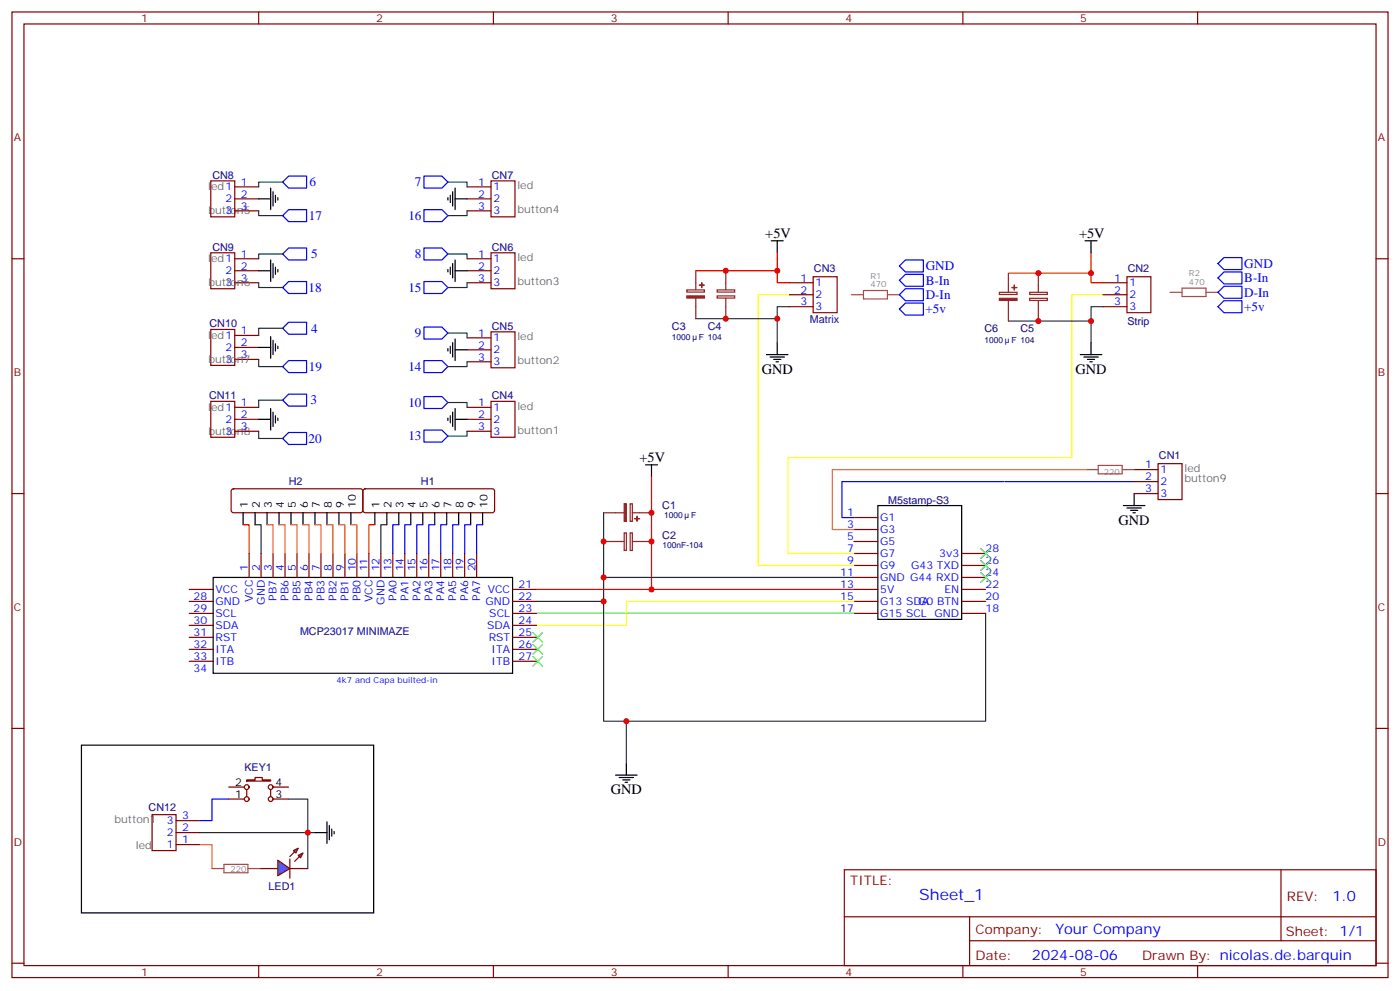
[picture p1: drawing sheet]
<svg xmlns="http://www.w3.org/2000/svg" width="412mm" height="292mm" viewBox="0 0 412 292" stroke-linecap="round" stroke-linejoin="round" font-family="sans-serif">
<g fill="none" stroke="#870000" stroke-width=".35">
<path d="M3.5 3.5h405.4v284.4h-405.4zM7.1 7.1h398.2v277.2h-398.2zM76.2 3.5v3.6M145.3 3.5v3.6M214.5 3.5v3.6M283.6 3.5v3.6M352.8 3.5v3.6M62.1 53.3h7v10.6h-7zM69.1 55h7.1M69.1 58.6h7.1M137.6 55h7M137.6 58.6h7"/>
<path d="M144.6 53.3h7.1v10.6h-7.1zM3.5 76.2h3.6M62.1 74.4h7v10.6h-7zM69.1 76.2h7.1M69.1 79.7h7.1M69.1 62.1h7.1M137.6 76.2h7M137.6 79.7h7M137.6 62.1h7M144.6 74.4h7.1v10.6h-7.1zM405.3 76.2h3.6M62.1 97h7v10.6h-7z"/>
<path d="M69.1 83.3h7.1M69.1 98.8h7.1M137.6 83.3h7M137.6 99.5h7M144.6 97.7h7.1v10.6h-7.1zM232.5 83.3h7M232.5 86.8h7M232.5 90.3h7M239.5 81.5h7.1v10.6h-7.1zM324.9 83.3h7.1M324.9 86.8h7.1M324.9 90.3h7.1"/>
<path d="M332 81.5h7v10.6h-7zM62.1 118.2h7v10.6h-7zM69.1 119.9h7.1M69.1 102.3h7.1M69.1 105.8h7.1M137.6 119.9h7M137.6 103h7M137.6 106.5h7M144.6 118.2h7.1v10.6h-7.1zM69.1 123.5h7.1M69.1 127h7.1M137.6 123.5h7"/>
<path d="M137.6 127h7M334.1 138.3h7M341.1 136.5h7.1v10.6h-7.1zM3.5 145.3h3.6M68.3 144.1l.5-.2h37.4l.5 .2 .2 .5v5.7l-.2 .5-.5 .2h-37.4l-.5-.2-.2-.5v-5.7zM107.1 144.1l.5-.2h37.4l.5 .2 .2 .5v5.7l-.2 .5-.5 .2h-37.4l-.5-.2-.2-.5v-5.7zM251.5 159.5h7.1M251.5 155.9h7.1M251.5 152.4h7.1M334.1 145.3h7M334.1 141.8h7M405.3 145.3h3.6"/>
<path d="M55.7 177.1h7.1M55.7 173.6h7.1M73.4 163v7M76.9 163v7M80.4 163v7M84 163v7M87.5 163v7M91 163v7M94.5 163v7M98.1 163v7M101.6 163v7M105.1 163v7"/>
<path d="M108.7 163v7M112.2 163v7M115.7 163v7M119.2 163v7M122.8 163v7M126.3 163v7M129.8 163v7M133.3 163v7M136.9 163v7M140.4 163v7M151 177.1h7M151 173.6h7"/>
<path d="M251.5 177.1h7.1M251.5 173.6h7.1M251.5 170h7.1M251.5 166.5h7.1M251.5 163h7.1M283.3 177.1h7M283.3 173.6h7M283.3 170h7M283.3 166.5h7M283.3 163h7M55.7 180.6h7.1M55.7 184.1h7.1"/>
<path d="M55.7 187.7h7.1M55.7 191.2h7.1M55.7 194.7h7.1M151 180.6h7M151 184.1h7M151 187.7h7M151 191.2h7M151 194.7h7M251.5 180.6h7.1M283.3 180.6h7M3.5 214.5h3.6M405.3 214.5h3.6"/>
<path d="M67.4 235.3h4.6M67.4 231.8h4.6M72.7 229.7h2.4v-.7h2.2v.7h2.4v.3h-7zM72.7 232.5v2.1M79.7 232.5v2.1M80.4 235.3h4.6M80.4 231.8h4.6M76.6 255.8h5.2M85.4 255.8h5.3M248.7 256.1h156.6v28.2h-156.6zM377.3 256.1v20.9M248.7 270h156.5"/>
<path d="M285.6 277h119.6M285.6 270v14.1M3.5 283.6h3.6M76.2 284.3v3.6M145.3 284.3v3.6M214.5 284.3v3.6M283.6 284.3v3.6M352.8 284.3v3.6M405.3 283.6h3.6"/>
<circle cx="72.7" cy="235.3" r=".71"/>
<circle cx="72.7" cy="231.8" r=".71"/>
<circle cx="79.7" cy="235.3" r=".71"/>
<circle cx="79.7" cy="231.8" r=".71"/>
</g>
<g fill="none" stroke="#000" stroke-width=".35">
<path d="M227.2 70.9h3.5M229 70.9v3.5M319.6 70.9h3.5M321.4 70.9v3.5M225.8 104.4h6.3M226.8 105.1h4.3M227.9 105.8h2.1M228.6 106.5h.7M229 100.9v3.5M318.2 104.4h6.4M319.3 105.1h4.2M320.3 105.8h2.1"/>
<path d="M321 106.5h.7M321.4 100.9v3.5M190.1 136.9h3.6M191.9 136.9v3.5M71.6 151v3.5M75.1 151v3.5M78.7 151v3.5M82.2 151v3.5M85.7 151v3.5M89.3 151v3.5M92.8 151v3.5M96.3 151v3.5"/>
<path d="M99.8 151v3.5M103.4 151v3.5M110.4 151v3.5M113.9 151v3.5M117.5 151v3.5M121 151v3.5M124.5 151v3.5M128.1 151v3.5M131.6 151v3.5M135.1 151v3.5M138.6 151v3.5M142.2 151v3.5"/>
<path d="M258.6 148.9h24.7v33.5h-24.7zM330.9 148.9h6.4M332 149.6h4.2M333 150.3h2.1M333.7 151h.7M334.1 145.3v3.6M62.8 170h88.2v28.3h-88.2zM181.3 228.2h6.4M182.4 229h4.2M183.4 229.7h2.2M184.1 230.4h.8M184.5 224.7v3.5"/>
</g>
<path d="M288.9 165.1l2.8 2.8M288.9 168.6l2.8 2.8M288.9 161.6l2.8 2.8M291.7 165.1l-2.8 2.8M291.7 168.6l-2.8 2.8M291.7 161.6l-2.8 2.8M157 186.3l2.8 2.8M157 189.8l2.8 2.8M157 193.3l2.8 2.8M159.8 186.3l-2.8 2.8M159.8 189.8l-2.8 2.8M159.8 193.3l-2.8 2.8" fill="none" stroke="#3c3" stroke-width=".35"/>
<path d="M232.5 86.8h-9.2v79.7h28.2M324.9 86.8h-9.2v48h-83.6v28.2h19.4M251.5 177.1h-67v7h-26.5" fill="none" stroke="#ff0" stroke-width=".35"/>
<path d="M158 180.6h93.5" fill="none" stroke="#0f0" stroke-width=".35"/>
<path d="M205 79.7h24M229 74.4v8.9h3.5M321.4 74.4v8.9h3.5M297.4 80.4h24M71.6 154.5h1.8v8.5M110.4 154.5h-1.7v8.5M191.9 140.4v33.2h59.6M158 173.6h33.9" fill="none" stroke="#f00" stroke-width=".35"/>
<path d="M205 93.8h24M232.5 90.3h-3.5v10.6M297 94.5h24.4M324.9 90.3h-3.5v10.6M75.1 154.5h1.8v8.5M113.9 154.5h-1.7v8.5M177.8 151v19M158 177.1h19.8v35.3h6.7M251.5 170h-73.7v7.1M290.3 180.6v31.8h-105.8v12.3" fill="none" stroke="#333" stroke-width=".35"/>
<g fill="none" stroke="#00f" stroke-width=".35">
<path d="M85 51.9h5.3v3.5h-5.3l-1.7-1.8zM124.9 51.9h5.3l1.7 1.7-1.7 1.8h-5.3zM85 61.7h5.3v3.6h-5.3l-1.7-1.8zM85 73h5.3v3.6h-5.3l-1.7-1.8zM124.9 73h5.3l1.7 1.8-1.7 1.8h-5.3zM124.9 61.7h5.3l1.7 1.8-1.7 1.8h-5.3zM264.9 78.3l1.8-1.7h5.3v3.5h-5.3zM358.8 77.6l1.7-1.8h5.3v3.6h-5.3zM85 82.9h5.3v3.5h-5.3l-1.7-1.7zM85 94.9h5.3v3.5h-5.3l-1.7-1.7zM124.9 96.3h5.3l1.7 1.8-1.7 1.7h-5.3zM124.9 82.9h5.3l1.7 1.8-1.7 1.7h-5.3z"/>
<path d="M264.9 86.8l1.8-1.8h5.3v3.5h-5.3zM264.9 91l1.8-1.7h5.3v3.5h-5.3zM264.9 82.5l1.8-1.7h5.3v3.5h-5.3zM358.8 81.8l1.7-1.7h5.3v3.5h-5.3zM360.5 84.3h5.3v3.5h-5.3l-1.7-1.7zM360.5 88.5h5.3v3.6h-5.3l-1.7-1.8zM85 106.2h5.3v3.5h-5.3l-1.7-1.8zM85 116.1h5.3v3.5h-5.3l-1.7-1.8zM124.9 116.8h5.3l1.7 1.7-1.7 1.8h-5.3zM124.9 106.2h5.3l1.7 1.7-1.7 1.8h-5.3zM85 127.4h5.3v3.5h-5.3l-1.7-1.8zM117.5 154.5h-1.8v8.5"/>
<path d="M121 154.5h-1.8v8.5M124.5 154.5h-1.7v8.5M128.1 154.5h-1.8v8.5M131.6 154.5h-1.8v8.5M135.1 154.5h-1.8v8.5M138.6 154.5h-1.7v8.5M142.2 154.5h-1.8v8.5M295.6 141.8h-47.6v10.6h3.5M296 141.8h38.1"/>
</g>
<path d="M320 138.3h-74.8v17.6h6.3M78.7 154.5h1.7v8.5M82.2 154.5h1.8v8.5M85.7 154.5h1.8v8.5M89.3 154.5h1.7v8.5M92.8 154.5h1.7v8.5M96.3 154.5h1.8v8.5M99.8 154.5h1.8v8.5M103.4 154.5h1.7v8.5" fill="none" stroke="#f60" stroke-width=".35"/>
<g fill="none" stroke="#8c2424" stroke-width=".35">
<path d="M205 79.7v5.7M213.8 79.7v5.7M202.3 85.4h5.2v.6h-5.2zM205 87.8v6M211.2 87.1h5.2v.7h-5.2zM211.2 85.4h5.2v.6h-5.2zM213.8 87.8v6M294.4 86.1h5.2v.6h-5.2zM297 80.4v5.7M297 88.5v6M303.3 87.8h5.2v.7h-5.2zM303.3 86.1h5.2v.6h-5.2z"/>
<path d="M305.9 80.4v5.7M305.9 88.5v6M177.8 151h6M177.8 159.5h6M183.9 156.9h.6v5.2h-.6zM185.6 148.3h.7v5.2h-.7zM185.6 156.9h.7v5.2h-.7zM186.3 151h5.6M186.3 159.5h5.6"/>
</g>
<g fill="#8c2424" stroke="#8c2424" stroke-width=".35">
<path d="M183.9 148.3h.6v5.2h-.6z"/>
<path d="M187.6 152l.1 1.5z"/>
<path d="M187 152.7l1.4 .1z"/>
<path d="M202.3 87.1h5.2v.7h-5.2z"/>
<path d="M206 84h1.4z"/>
<path d="M206.7 83.3v1.4z"/>
<path d="M294.4 87.8h5.2v.7h-5.2z"/>
<path d="M298.1 84.7h1.4z"/>
<path d="M298.8 84v1.4z"/>
</g>
<path d="M250.8 86.8h3.5M254.4 85.5h7v2.5h-7zM261.5 86.8h3.4M344.7 86.1h3.4M348.2 84.8h7v2.5h-7zM355.3 86.1h3.5M320 138.3h3.4M323.5 137.1h7.1v2.4h-7.1zM330.6 138.3h3.5" fill="none" stroke="#a64a4a" stroke-width=".35"/>
<g fill="#09f" stroke="#870000" stroke-width=".35">
<path d="M87.8 251.9l1.5-.7-.8 1.4z"/>
<path d="M86.4 250.5l1.4-.7-.7 1.4z"/>
</g>
<g fill="#870000" stroke="#870000" stroke-width=".35">
<path d="M88.2 252.2l-1.4 1.4z"/>
<path d="M86.8 250.8l-1.4 1.4z"/>
</g>
<path d="M85.4 252.9v5.7z" fill="#f00" stroke="#870000" stroke-width=".35"/>
<path d="M81.8 253.3l3.6 2.5-3.6 2.1z" fill="#09f" stroke="#870000" stroke-width=".35"/>
<path d="M44.8 239.9h7.1v10.6h-7.1zM51.9 248.7h7M51.9 245.2h7M51.9 241.7h7" fill="none" stroke="#870000" stroke-width=".35"/>
<path d="M58.9 248.7h3.5v7.1" fill="none" stroke="#f60" stroke-width=".35"/>
<path d="M62.4 255.8h3.5M66 254.5h7v2.5h-7zM73.1 255.8h3.5" fill="none" stroke="#a64a4a" stroke-width=".35"/>
<g fill="none" stroke="#000" stroke-width=".35">
<path d="M76.2 58.6h3.5M79.7 55.4v6.3M80.4 56.4v4.3M81.1 57.5v2.1M81.8 58.2v.7M131.9 58.2v.7M132.6 57.5v2.1M133.3 56.4v4.3M134.1 55.4v6.3M134.1 58.6h3.5M76.2 79.7h3.5M79.7 76.6v6.3"/>
<path d="M80.4 77.6v4.2M81.1 78.7v2.1M81.8 79.4v.7M131.9 79.4v.7M132.6 78.7v2.1M133.3 77.6v4.2M134.1 76.6v6.3M134.1 79.7h3.5M79.7 99.1v6.4M134.1 99.8v6.4M76.2 102.3h3.5M80.4 100.2v4.2"/>
<path d="M81.1 101.2v2.2M81.8 102v.7M131.9 102.7v.7M132.6 102v2.1M133.3 100.9v4.2M134.1 103h3.5M76.2 123.5h3.5M79.7 120.3v6.3M80.4 121.4v4.2M81.1 122.4v2.1M81.8 123.1v.7M131.9 123.1v.7"/>
<path d="M132.6 122.4v2.1M133.3 121.4v4.2M134.1 123.5h3.5M134.1 120.3v6.3M24 219.4h86.1v49.4h-86.1zM92.8 245.2h3.5M96.3 242v6.4M97 243.1v4.2M97.7 244.1v2.1M98.4 244.8v.7"/>
</g>
<path d="M85 235.3h5.7v9.9h-31.8M92.8 245.2h-2.1v10.6" fill="none" stroke="#333" stroke-width=".35"/>
<path d="M124.9 126.6h5.3l1.7 1.8-1.7 1.8h-5.3zM67.4 235.3h-5v6.4h-3.5" fill="none" stroke="#00f" stroke-width=".35"/>
<g fill="none" stroke="#008700" stroke-width=".35">
<path d="M83.3 53.6h-7.1v1.4M131.9 53.6h5.7v1.4M76.2 62.1v1.4h7.1M83.3 74.8h-7.1v1.4M131.9 74.8h5.7v1.4M137.6 62.1v1.4h-5.7M76.2 83.3v1.4h7.1M83.3 96.7h-7.1v2.1M131.9 98.1h5.7v1.4M137.6 83.3v1.4h-5.7M76.2 105.8v2.1h7.1M83.3 117.8h-7.1v2.1"/>
<path d="M131.9 118.5h5.7v1.4M137.6 106.5v1.4h-5.7M76.2 127v2.1h7.1M137.6 127v1.4h-5.7"/>
</g>
<g fill="#c00">
<circle cx="184.5" cy="212.4" r=".88"/>
<circle cx="177.8" cy="177.1" r=".88"/>
<circle cx="229" cy="79.7" r=".88"/>
<circle cx="213.8" cy="79.7" r=".88"/>
<circle cx="229" cy="93.8" r=".88"/>
<circle cx="213.8" cy="93.8" r=".88"/>
<circle cx="305.9" cy="94.5" r=".88"/>
<circle cx="305.9" cy="80.4" r=".88"/>
<circle cx="321.4" cy="94.5" r=".88"/>
<circle cx="321.4" cy="80.4" r=".88"/>
<circle cx="191.9" cy="173.6" r=".88"/>
<circle cx="191.9" cy="151" r=".88"/>
<circle cx="191.9" cy="159.5" r=".88"/>
<circle cx="177.8" cy="159.5" r=".88"/>
<circle cx="177.8" cy="170" r=".88"/>
<circle cx="90.7" cy="245.2" r=".88"/>
</g>
<text font-size="4.6" fill="#00f" x="270.8" y="265.1">Sheet_1</text>
<g font-size="4.2">
<text x="225.4" y="70.2">+5V</text>
<text x="317.9" y="70.2">+5V</text>
<text x="224.4" y="110.1">GND</text>
<text x="316.8" y="110.1">GND</text>
<text x="188.4" y="136.2">+5V</text>
<text x="329.5" y="154.5">GND</text>
<text x="179.9" y="233.9">GND</text>
</g>
<g font-size="4.2" fill="#00f">
<text x="392.5" y="265.4">1.0</text>
<text x="310.9" y="274.9">Your Company</text>
<text x="304" y="282.7">2024-08-06</text>
</g>
<g font-size="3.9" fill="#00f">
<text x="91.2" y="54.9">6</text>
<text x="122.2" y="54.9">7</text>
<text x="91" y="64.8">17</text>
<text x="120.3" y="64.8">16</text>
<text x="91.7" y="76">5</text>
<text x="122.2" y="76">8</text>
<text x="272.7" y="83.8">B-In</text>
<text x="272.7" y="79.6">GND</text>
<text x="366.5" y="83.1">B-In</text>
<text x="366.5" y="78.9">GND</text>
<text x="90.9" y="85.9">18</text>
<text x="120.3" y="85.9">15</text>
<text x="272.7" y="88.1">D-In</text>
<text x="366.5" y="87.3">D-In</text>
<text x="272.6" y="92.3">+5v</text>
<text x="366.5" y="91.6">+5v</text>
<text x="91.7" y="97.9">4</text>
<text x="122.2" y="99.3">9</text>
<text x="91" y="109.2">19</text>
<text x="120.3" y="109.2">14</text>
<text x="91.4" y="119.1">3</text>
<text x="120.3" y="119.8">10</text>
<text x="90.9" y="130.4">20</text>
<text x="120.3" y="129.7">13</text>
</g>
<g font-size="3.9" fill="#800">
<text x="250.5" y="260.7">TITLE:</text>
<text x="379.1" y="265.4">REV:</text>
<text x="287.4" y="274.9">Company:</text>
<text x="378.7" y="275.5">Sheet: 1/1</text>
<text x="287.4" y="282.6">Date:</text>
<text x="336.4" y="282.7">Drawn By: nicolas.de.barquin</text>
</g>
<g font-size="3.2" fill="#800">
<text x="41.6" y="6.5">1</text>
<text x="110.8" y="6.5">2</text>
<text x="179.9" y="6.5">3</text>
<text x="249.1" y="6.5">4</text>
<text x="318.2" y="6.5">5</text>
<text x="4.1" y="41.6">A</text>
<text x="405.9" y="41.6">A</text>
<text x="4.1" y="110.8">B</text>
<text x="405.9" y="110.8">B</text>
<text x="4.1" y="179.9">C</text>
<text x="405.9" y="179.9">C</text>
<text x="4.1" y="249.1">D</text>
<text x="405.9" y="249.1">D</text>
<text x="41.6" y="287.3">1</text>
<text x="110.8" y="287.3">2</text>
<text x="179.9" y="287.3">3</text>
<text x="249.1" y="287.3">4</text>
<text x="318.2" y="287.3">5</text>
</g>
<g font-size="3.2" fill="#000080">
<text x="62.6" y="52.6">CN8</text>
<text x="144.9" y="52.6">CN7</text>
<text x="62.6" y="73.8">CN9</text>
<text x="144.9" y="73.8">CN6</text>
<text x="239.8" y="80.2">CN3</text>
<text x="332.2" y="80.2">CN2</text>
<text x="238.6" y="95">Matrix</text>
<text x="332.1" y="95.7">Strip</text>
<text x="61.7" y="96.4">CN10</text>
<text x="144.9" y="97.1">CN5</text>
<text x="197.9" y="97.1">C3</text>
<text x="208.5" y="97.1">C4</text>
<text x="290" y="97.8">C6</text>
<text x="300.6" y="97.8">C5</text>
<text x="61.6" y="117.6">CN11</text>
<text x="144.9" y="117.5">CN4</text>
<text x="341.4" y="135.2">CN1</text>
<text x="85" y="142.9">H2</text>
<text x="124" y="142.9">H1</text>
<text x="261.6" y="148.3">M5stamp-S3</text>
<text x="195.1" y="150">C1</text>
<text x="195.1" y="158.8">C2</text>
<text x="88.4" y="187">MCP23017 MINIMAZE</text>
<text x="72" y="226.9">KEY1</text>
<text x="43.8" y="238.9">CN12</text>
<text x="79.1" y="262.2">LED1</text>
</g>
<g font-size="3.2" fill="#666">
<text x="61.3" y="56">led1</text>
<text x="152.4" y="55.7">led</text>
<text x="61.4" y="63.1">button5</text>
<text x="152.4" y="62.8">button4</text>
<text x="61.3" y="77.2">led1</text>
<text x="152.4" y="76.9">led</text>
<text x="152.4" y="84">button3</text>
<text x="61.4" y="84.3">button6</text>
<text x="61.3" y="99.8">led1</text>
<text x="152.4" y="100.2">led</text>
<text x="61.4" y="106.8">button7</text>
<text x="152.4" y="107.2">button2</text>
<text x="61.3" y="121">led1</text>
<text x="152.4" y="120.6">led</text>
<text x="61.4" y="128">button8</text>
<text x="152.4" y="127.7">button1</text>
<text x="348.9" y="141.8">button9</text>
<text x="348.9" y="139">led</text>
<text x="33.7" y="242.4">button1</text>
<text x="40" y="250.1">led</text>
</g>
<g font-size="3.2" fill="#00f">
<text x="66.4" y="59.6">2</text>
<text x="70.9" y="54.7">1</text>
<text x="70.9" y="58.2">2</text>
<text x="140.9" y="54.7">1</text>
<text x="140.9" y="58.2">2</text>
<text x="145.3" y="56.1">1</text>
<text x="145.3" y="59.6">2</text>
<text x="66.4" y="63.1">3</text>
<text x="70.9" y="61.7">3</text>
<text x="140.9" y="61.7">3</text>
<text x="145.3" y="63.1">3</text>
<text x="70.9" y="75.8">1</text>
<text x="140.9" y="75.8">1</text>
<text x="145.3" y="77.3">1</text>
<text x="66.4" y="80.8">2</text>
<text x="70.9" y="79.4">2</text>
<text x="70.9" y="82.9">3</text>
<text x="140.9" y="79.4">2</text>
<text x="140.9" y="82.9">3</text>
<text x="145.3" y="80.8">2</text>
<text x="235.8" y="82.9">1</text>
<text x="328.2" y="82.9">1</text>
<text x="66.4" y="84.3">3</text>
<text x="145.3" y="84.3">3</text>
<text x="235.8" y="86.4">2</text>
<text x="235.8" y="90">3</text>
<text x="240.2" y="84.3">1</text>
<text x="240.2" y="87.8">2</text>
<text x="328.2" y="86.4">2</text>
<text x="328.2" y="90">3</text>
<text x="332.7" y="84.3">1</text>
<text x="332.7" y="87.8">2</text>
<text x="240.2" y="91.4">3</text>
<text x="332.7" y="91.4">3</text>
<text x="70.9" y="98.4">1</text>
<text x="70.9" y="102">2</text>
<text x="140.9" y="99.1">1</text>
<text x="145.3" y="100.5">1</text>
<text x="66.4" y="103.4">2</text>
<text x="66.4" y="106.9">3</text>
<text x="70.9" y="105.5">3</text>
<text x="140.9" y="102.7">2</text>
<text x="140.9" y="106.2">3</text>
<text x="145.3" y="104.1">2</text>
<text x="145.3" y="107.6">3</text>
<text x="70.9" y="119.6">1</text>
<text x="140.9" y="119.6">1</text>
<text x="66.4" y="124.5">2</text>
<text x="70.9" y="123.1">2</text>
<text x="140.9" y="123.1">2</text>
<text x="145.3" y="121">1</text>
<text x="145.3" y="124.5">2</text>
<text x="66.4" y="128.1">3</text>
<text x="70.9" y="126.6">3</text>
<text x="140.9" y="126.6">3</text>
<text x="145.3" y="128.1">3</text>
<text x="337.4" y="137.9">1</text>
<text x="337.4" y="141.5">2</text>
<text x="341.8" y="139.3">1</text>
<text x="341.8" y="142.9">2</text>
<text x="337.4" y="145">3</text>
<text x="341.8" y="146.4">3</text>
<text x="249.5" y="155.6">3</text>
<text x="249.5" y="152">1</text>
<text x="259.3" y="153.5">G1</text>
<text x="249.5" y="159.1">5</text>
<text x="259.3" y="160.5">G5</text>
<text x="259.3" y="157">G3</text>
<text x="249.5" y="166.2">9</text>
<text x="249.5" y="162.6">7</text>
<text x="259.3" y="167.6">G9</text>
<text x="259.3" y="164">G7</text>
<text x="268.4" y="167.6">G43 TXD</text>
<text x="276.7" y="164">3v3</text>
<text x="290.3" y="166.2">26</text>
<text x="290.3" y="162.6">28</text>
<text x="73" y="168.3" transform="rotate(-90 73 168.3)">1</text>
<text x="76.6" y="168.3" transform="rotate(-90 76.6 168.3)">2</text>
<text x="80.1" y="168.3" transform="rotate(-90 80.1 168.3)">3</text>
<text x="83.6" y="168.3" transform="rotate(-90 83.6 168.3)">4</text>
<text x="87.1" y="168.3" transform="rotate(-90 87.1 168.3)">5</text>
<text x="90.7" y="168.3" transform="rotate(-90 90.7 168.3)">6</text>
<text x="94.2" y="168.3" transform="rotate(-90 94.2 168.3)">7</text>
<text x="97.7" y="168.3" transform="rotate(-90 97.7 168.3)">8</text>
<text x="101.2" y="168.3" transform="rotate(-90 101.2 168.3)">9</text>
<text x="104.8" y="168.3" transform="rotate(-90 104.8 168.3)">10</text>
<text x="108.3" y="168.3" transform="rotate(-90 108.3 168.3)">11</text>
<text x="111.8" y="168.3" transform="rotate(-90 111.8 168.3)">12</text>
<text x="115.4" y="168.3" transform="rotate(-90 115.4 168.3)">13</text>
<text x="118.9" y="168.3" transform="rotate(-90 118.9 168.3)">14</text>
<text x="122.4" y="168.3" transform="rotate(-90 122.4 168.3)">15</text>
<text x="125.9" y="168.3" transform="rotate(-90 125.9 168.3)">16</text>
<text x="129.5" y="168.3" transform="rotate(-90 129.5 168.3)">17</text>
<text x="133" y="168.3" transform="rotate(-90 133 168.3)">18</text>
<text x="136.5" y="168.3" transform="rotate(-90 136.5 168.3)">19</text>
<text x="140.1" y="168.3" transform="rotate(-90 140.1 168.3)">20</text>
<text x="152.8" y="173.2">21</text>
<text x="247.5" y="173.2">13</text>
<text x="247.5" y="169.7">11</text>
<text x="259.3" y="171.1">GND G44 RXD</text>
<text x="290.3" y="173.2">22</text>
<text x="290.3" y="169.7">24</text>
<text x="57" y="176.7">28</text>
<text x="63.5" y="174.6">VCC</text>
<text x="63.5" y="178.2">GND</text>
<text x="74.4" y="177.3" transform="rotate(-90 74.4 177.3)">VCC</text>
<text x="78" y="178" transform="rotate(-90 78 178)">GND</text>
<text x="81.5" y="176.9" transform="rotate(-90 81.5 176.9)">PB7</text>
<text x="85" y="176.9" transform="rotate(-90 85 176.9)">PB6</text>
<text x="88.5" y="176.9" transform="rotate(-90 88.5 176.9)">PB5</text>
<text x="92.1" y="176.9" transform="rotate(-90 92.1 176.9)">PB4</text>
<text x="95.6" y="176.9" transform="rotate(-90 95.6 176.9)">PB3</text>
<text x="99.1" y="176.9" transform="rotate(-90 99.1 176.9)">PB2</text>
<text x="102.7" y="176.9" transform="rotate(-90 102.7 176.9)">PB1</text>
<text x="106.2" y="176.9" transform="rotate(-90 106.2 176.9)">PB0</text>
<text x="109.7" y="177.3" transform="rotate(-90 109.7 177.3)">VCC</text>
<text x="113.2" y="178" transform="rotate(-90 113.2 178)">GND</text>
<text x="116.8" y="176.8" transform="rotate(-90 116.8 176.8)">PA0</text>
<text x="120.3" y="176.8" transform="rotate(-90 120.3 176.8)">PA1</text>
<text x="123.8" y="176.8" transform="rotate(-90 123.8 176.8)">PA2</text>
<text x="127.4" y="176.8" transform="rotate(-90 127.4 176.8)">PA3</text>
<text x="130.9" y="176.8" transform="rotate(-90 130.9 176.8)">PA4</text>
<text x="134.4" y="176.8" transform="rotate(-90 134.4 176.8)">PA5</text>
<text x="137.9" y="176.8" transform="rotate(-90 137.9 176.8)">PA6</text>
<text x="141.5" y="176.8" transform="rotate(-90 141.5 176.8)">PA7</text>
<text x="143" y="178.2">GND</text>
<text x="143.7" y="174.6">VCC</text>
<text x="152.8" y="176.7">22</text>
<text x="247.5" y="176.7">15</text>
<text x="259.3" y="178.2">G13 SDA</text>
<text x="259.3" y="174.6">5V</text>
<text x="270.5" y="178.2">G0 BTN</text>
<text x="278.2" y="174.6">EN</text>
<text x="290.3" y="176.7">20</text>
<text x="57" y="180.3">29</text>
<text x="57" y="183.8">30</text>
<text x="63.5" y="181.7">SCL</text>
<text x="63.5" y="185.2">SDA</text>
<text x="143.5" y="185.2">SDA</text>
<text x="144.1" y="181.7">SCL</text>
<text x="152.8" y="180.3">23</text>
<text x="152.8" y="183.8">24</text>
<text x="247.5" y="180.3">17</text>
<text x="259.3" y="181.7">G15 SCL GND</text>
<text x="290.3" y="180.3">18</text>
<text x="57" y="187.3">31</text>
<text x="57" y="190.9">32</text>
<text x="63.5" y="188.7">RST</text>
<text x="144" y="188.7">RST</text>
<text x="152.8" y="187.3">25</text>
<text x="152.8" y="190.9">26</text>
<text x="57" y="194.4">33</text>
<text x="57" y="197.9">34</text>
<text x="63.5" y="192.3">ITA</text>
<text x="63.5" y="195.8">ITB</text>
<text x="144.8" y="195.8">ITB</text>
<text x="144.8" y="192.3">ITA</text>
<text x="152.8" y="194.4">27</text>
<text x="49.1" y="242.7">3</text>
<text x="53.6" y="244.8">2</text>
<text x="53.6" y="241.3">3</text>
<text x="49.1" y="249.8">1</text>
<text x="49.1" y="246.2">2</text>
<text x="53.6" y="248.4">1</text>
</g>
<g font-size="3.2">
<text x="73" y="149.7" transform="rotate(-90 73 149.7)">1</text>
<text x="76.6" y="149.7" transform="rotate(-90 76.6 149.7)">2</text>
<text x="80.1" y="149.7" transform="rotate(-90 80.1 149.7)">3</text>
<text x="83.6" y="149.7" transform="rotate(-90 83.6 149.7)">4</text>
<text x="87.1" y="149.7" transform="rotate(-90 87.1 149.7)">5</text>
<text x="90.7" y="149.7" transform="rotate(-90 90.7 149.7)">6</text>
<text x="94.2" y="149.7" transform="rotate(-90 94.2 149.7)">7</text>
<text x="97.7" y="149.7" transform="rotate(-90 97.7 149.7)">8</text>
<text x="101.2" y="149.7" transform="rotate(-90 101.2 149.7)">9</text>
<text x="104.8" y="149.7" transform="rotate(-90 104.8 149.7)">10</text>
<text x="111.8" y="149.7" transform="rotate(-90 111.8 149.7)">1</text>
<text x="115.4" y="149.7" transform="rotate(-90 115.4 149.7)">2</text>
<text x="118.9" y="149.7" transform="rotate(-90 118.9 149.7)">3</text>
<text x="122.4" y="149.7" transform="rotate(-90 122.4 149.7)">4</text>
<text x="125.9" y="149.7" transform="rotate(-90 125.9 149.7)">5</text>
<text x="129.5" y="149.7" transform="rotate(-90 129.5 149.7)">6</text>
<text x="133" y="149.7" transform="rotate(-90 133 149.7)">7</text>
<text x="136.5" y="149.7" transform="rotate(-90 136.5 149.7)">8</text>
<text x="140.1" y="149.7" transform="rotate(-90 140.1 149.7)">9</text>
<text x="143.6" y="149.7" transform="rotate(-90 143.6 149.7)">10</text>
<text x="69.2" y="231.4">2</text>
<text x="81.1" y="231.4">4</text>
<text x="69.2" y="235">1</text>
<text x="81.1" y="235">3</text>
</g>
<g font-size="2.5" fill="#838383">
<text x="256.4" y="82">R1</text>
<text x="350.2" y="83.8">470</text>
<text x="350.2" y="81.3">R2</text>
<text x="256.4" y="84.5">470</text>
<text x="325.1" y="139.9">220</text>
<text x="67.9" y="256.8">220</text>
</g>
<g font-size="2.5" fill="#000080">
<text x="197.9" y="100.2">1000</text>
<text x="205.9" y="100.2">F 104</text>
<text x="290" y="101">1000</text>
<text x="298" y="101">F 104</text>
<text x="195.6" y="152.6">1000</text>
<text x="203.6" y="152.6">F</text>
<text x="195.2" y="161.4">100nF-104</text>
</g>
<text font-size="2.5" fill="#00f" x="99.1" y="201.1">4k7 and Capa builted-in</text>
</svg>
